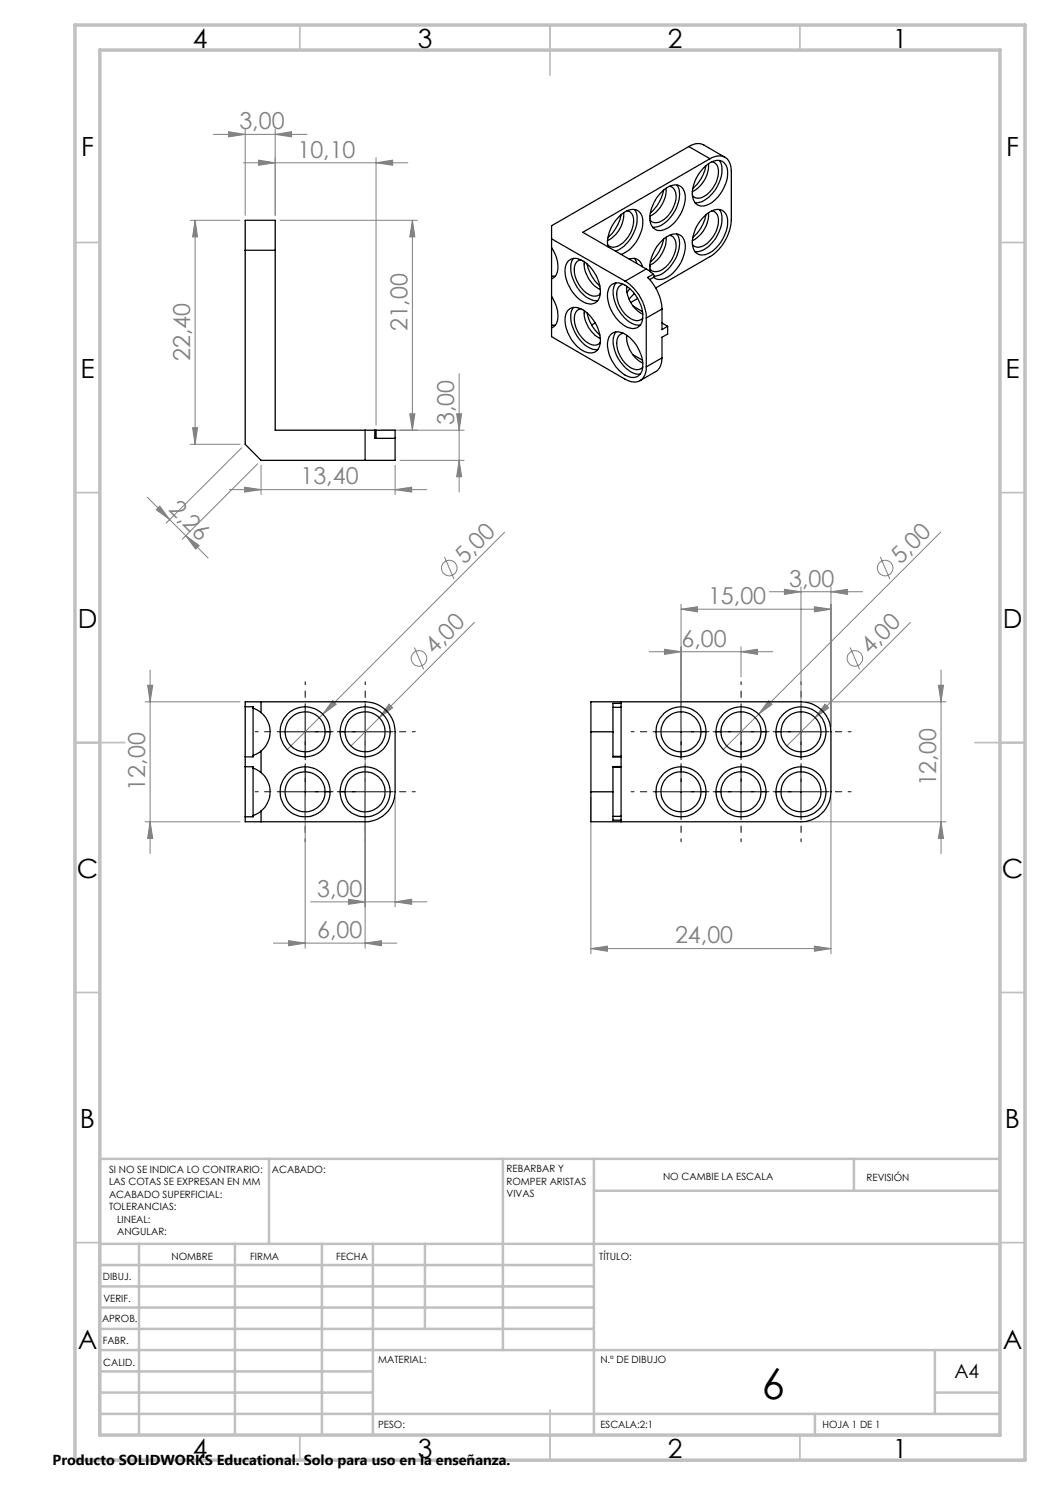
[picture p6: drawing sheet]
<svg xmlns="http://www.w3.org/2000/svg" width="210mm" height="297mm" viewBox="0 0 210 297" stroke-linecap="round" stroke-linejoin="round" font-family="sans-serif">
<g fill="none" stroke="#808080" stroke-width=".2">
<path d="M42.7 26.9h18.7M45.7 26.3l3.3 .6-3.3 .5zM48.7 32.6h32.9M49 25.9v17.2M51.7 32l3.3 .6-3.3 .5zM55 26.9l3.3-.6v1.1zM55 25.9v17.2M75.2 32.6l3.3-.6v1.1zM75.2 31.5v53.6M38 44.1h10M39 44.1l.5 3.3h-1zM39 44.1v44.8"/>
<path d="M56 44.1h27.5M82.5 44.1l.5 3.3h-1zM82.5 44.1v41.9M91.8 74.8v23.6M29.5 99.4l4.4 4.5M38 88.9h10M38.5 85.5h1l-.5 3.4zM45.9 97.9h39.5M48.3 89.6l-15.1 15M48.9 97.4l3.3 .5-3.3 .5zM51.5 92.8l-15.1 15M52.2 93.1v5.8"/>
<path d="M76.2 86h16.6M79 97.9l3.3-.5v1zM79 93.1v5.8M80 92.1h12.8M82 82.8h1l-.5 3.2zM91.3 82.8h1l-.5 3.2zM91.8 92.1l.5 3.3h-1zM32 101.2l1.9 2.7-2.6-2zM33.9 103.9l7.7 7.7M37.1 107.1l2.7 2-.7 .7zM88.9 111.4l1.9 4.4M100.9 106.4l-36.3 36.4"/>
<path d="M153.8 118.4h18.7M156.9 117.9l3.3 .5-3.3 .5zM160.2 117.4v28M166.2 118.4l3.3-.5v1zM166.2 117.4v28M176.1 111.4l1.9 4.4M188.1 106.4l-43.4 43.5M29.5 137.1h1.1l-.6 3.3zM30 134v36.7M82.9 129.5l1.8 4.4M94.9 124.5l-24.7 24.7M129.9 130.3h24.7"/>
<path d="M132.9 129.9l3.3 .4-3.3 .6zM136.2 121.8l3.3-.4v1zM136.2 120.9v24.5M136.2 121.8h30M148.2 130.3l3.3-.4v1zM148.2 129.4v6M162.9 121.4l3.3 .4-3.3 .6zM170 129.5l1.9 4.4M182.1 124.5l-19.1 19M187.7 137.1h1l-.5 3.3zM188.2 134v36.7M29 140.4h19"/>
<path d="M61 159.4v30.2M64.6 142.8l-7.1 7.1M66.5 140.1l.7 .8-2.6 1.9zM73 147.4v42.2M77.8 140.8l.7 .8-2.7 1.9zM79 159.4v22M118.2 159.4v31.3M153.7 140.1l.7 .8-2.7 1.9zM161.2 140.4h28M163 143.5l-5.6 5.7M165 140.8l.7 .8-2.7 1.9zM166.2 159.4v31.3"/>
<path d="M29 164.4h19M30 164.4l.6 3.3h-1.1zM69.7 179.8l3.3 .6-3.3 .5zM161.2 164.4h28M188.2 164.4l.5 3.3h-1zM54.7 188.6h24.7M57.7 188.1l3.3 .5-3.3 .6zM62.1 180.4h23.3M73 188.6l3.3-.5v1.1zM79 180.4l3.3-.6v1.1zM118.2 189.7l3.3-.5v1zM118.2 189.7h48"/>
<path d="M162.9 189.2l3.3 .5-3.3 .5z"/>
<circle cx="89.9" cy="113.6" r="1.56"/>
<circle cx="177" cy="113.6" r="1.56"/>
<circle cx="83.8" cy="131.7" r="1.56"/>
<circle cx="171" cy="131.7" r="1.56"/>
</g>
<g fill="none" stroke="#000" stroke-width=".2" stroke-dasharray="15.2 1.3 1.3 1.3" stroke-dashoffset="14.6">
<path d="M56 158.3h-5M56 146.3h-5M61 153.3v-5M61 141.3v-5M61 151.3v5M66 158.3h5M66 146.3h5M68 158.3h-5M68 146.3h-5M73 153.3v-5M73 141.3v-5M73 151.3v5"/>
<path d="M78 158.3h5M78 146.3h5M131.2 158.3h-5M131.2 146.3h-5M136.2 153.3v-5M136.2 141.3v-5M136.2 151.3v5M141.2 158.3h5M141.2 146.3h5M143.2 146.3h-5M143.2 158.3h-5M148.2 141.3v-5"/>
<path d="M148.2 151.3v5M148.2 153.3v-5M153.2 146.3h5M153.2 158.3h5M155.2 146.3h-5M155.2 158.3h-5M160.2 141.3v-5M160.2 151.3v5M160.2 153.3v-5M165.2 146.3h5M165.2 158.3h5M61 163.3v5"/>
<path d="M73 163.3v5M136.2 163.3v5M148.2 163.3v5M160.2 163.3v5"/>
</g>
<g fill="none" stroke="#000" stroke-width=".2">
<path d="M56 158.4h10M56 146.4h10M61 141.4v10M61 153.3v10.1M68 158.4h10M68 146.4h10M73 141.4v10M73 153.3v10.1M131.2 158.4h10M131.2 146.4h10M136.2 141.4v10M136.2 153.3v10.1"/>
<path d="M143.2 158.4h10M143.2 146.4h10M148.2 141.4v10M148.2 153.3v10.1M155.2 158.4h10M155.2 146.4h10M160.2 141.4v10M160.2 153.3v10.1"/>
</g>
<g fill="none" stroke="#c0c0c0" stroke-width=".35">
<path d="M60 5v5M110 5v10M160 5v5M15 48.5h5M200 48.5h5M15 98.5h5M200 98.5h5M15 148.5h10M195 148.5h10M15 198.5h5M200 198.5h5M15 248.5h5"/>
<path d="M200 248.5h5M60 287v5M110 282v10M160 287v5"/>
</g>
<g fill="none" stroke="#c0c0c0" stroke-width=".5">
<path d="M53.8 231.8v17M100.6 231.8v38.2M118.8 231.8v55.2M118.8 238.2h81.2M170.8 231.8v6.4M200 231.8h-180v55.2M20 248.8h180M20 257.3h98.8M20 253h98.8M27.8 248.8v38.2M47 248.8v38.2M64.4 248.8v38.2"/>
<path d="M74.6 248.8v38.2M85 248.8v17M20 265.8h98.8M20 261.5h98.8M20 278.5h54.6M20 274.3h54.6M20 270h180M187 278.5h13M187 270v12.8M20 282.8h180M163 282.8v4.2"/>
</g>
<path d="M15 5h190v287h-190zM20 10h180v277h-180z" fill="none" stroke="#c0c0c0" stroke-width=".7"/>
<g fill="#808080">
<path d="M77.8 140.8l.7 .8-2.7 1.9z"/>
<path d="M165 140.8l.7 .8-2.7 1.9z"/>
<path d="M55 26.9l3.3-.6v1.1zM45.7 26.3l3.3 .6-3.3 .5z"/>
<path d="M69.7 179.8l3.3 .6-3.3 .5zM79 180.4l3.3-.6v1.1zM57.7 188.1l3.3 .5-3.3 .6zM73 188.6l3.3-.5v1.1zM118.2 189.7l3.3-.5v1zM162.9 189.2l3.3 .5-3.3 .5zM132.9 129.9l3.3 .4-3.3 .6zM148.2 130.3l3.3-.4v1zM136.2 121.8l3.3-.4v1zM162.9 121.4l3.3 .4-3.3 .6zM156.9 117.9l3.3 .5-3.3 .5zM166.2 118.4l3.3-.5v1z"/>
<path d="M48.9 97.4l3.3 .5-3.3 .5zM79 97.9l3.3-.5v1z"/>
<path d="M75.2 32.6l3.3-.6v1.1zM51.7 32l3.3 .6-3.3 .5z"/>
<path d="M66.5 140.1l-1.9 2.7 2.6-1.9zM153.7 140.1l-2 2.7 2.7-1.9z"/>
<path d="M82 82.8h1l-.5 3.2zM82.5 44.1l.5 3.3h-1z"/>
<path d="M29.5 137.1h1.1l-.6 3.3zM30 164.4l.6 3.3h-1.1zM39 44.1l.5 3.3h-1zM38.5 85.5h1l-.5 3.4zM187.7 137.1h1l-.5 3.3zM188.2 164.4l.5 3.3h-1z"/>
<path d="M91.3 82.8h1l-.5 3.2zM91.8 92.1l.5 3.3h-1z"/>
<path d="M32 101.2l1.9 2.7-2.6-2zM37.1 107.1l2.7 2-.7 .7z"/>
</g>
<g fill="none" stroke="#000" stroke-width=".25">
<path d="M132.5 38.2a3.1 3.1 0 0 1 3.6-.9 3.7 3.7 0 0 1 .6 4.3 6.3 6.3 0 0 1-4.8 4.5 2.12 2.12 0 0 1-1.9-2.5 8 8 0 0 1 2.5-5.4zM132.7 38a8.1 8.1 0 0 1-2.6 4.6M133.2 37.7a6 6 0 0 1-3.2 5.5M133.9 37.2a2.05 2.05 0 0 1 1.3 2.7 5.8 5.8 0 0 1-3.8 4.6h-.8l-.6-.5M135.4 37a5.4 5.4 0 0 1-.6 5.5 5.1 5.1 0 0 1-4.3 2.9M137.8 29.3a2.98 2.98 0 0 1 3-.3l4.2 2.5M137.8 29.3l-27.5 15.9v10.2M137.8 29.3l4.2 2.4M140.7 33.6a3.4 3.4 0 0 1 3.7-1.4 2.75 2.75 0 0 1 1.1 3.2 7.3 7.3 0 0 1-4.5 5.7 1.98 1.98 0 0 1-2.5-2.1 7.7 7.7 0 0 1 2.2-5.4zM141.2 33.1a8.3 8.3 0 0 1-2.6 4.6M141.7 32.8a5.8 5.8 0 0 1-3.2 5.5M142 31.7a2.58 2.58 0 0 1 3.8 .6l.4 1.1 .1 .8v9.8a9.4 9.4 0 0 1-4.3 7.3l-10.9 6.3"/>
<path d="M142 31.7l-25.4 14.8 12.7 7.3M142.4 32.3a1.98 1.98 0 0 1 1.3 2.7 5.7 5.7 0 0 1-3.8 4.6h-.8l-.6-.5M143.9 32.1a5 5 0 0 1-.4 5.1 5.8 5.8 0 0 1-4.2 3.4l-.3-.1M49 50.1v-6h6v6M49 50.1v38.8l3.2 3.2h20.8M49 50.1h6M55 50.1v35.9h18M110.3 59.3a5.7 5.7 0 0 1 .9 5.6l-.9 .7M110.3 49.5a5.6 5.6 0 0 1 .9 5.6l-.9 .7M110.3 55.8v9.4M110.3 47.8l14.7 8.4M111.1 55.2h-.8v.6"/>
<path d="M113.7 52.1a2.46 2.46 0 0 1 3.2 .2 7.4 7.4 0 0 1 3 7 2.09 2.09 0 0 1-3.3 1 7.4 7.4 0 0 1-3.5-7.1zM114.7 51.7a5 5 0 0 0 .4 5.1 5.4 5.4 0 0 0 4.5 3.3M116.2 52a1.85 1.85 0 0 0-1.3 2.3 5.6 5.6 0 0 0 3.8 4.9h.8l.6-.5M116.9 52.3a6 6 0 0 0 3.2 5.6M117.4 52.8a8.4 8.4 0 0 0 2.6 4.4M121.6 49.4a7.2 7.2 0 0 1 4.4-7.5 2.09 2.09 0 0 1 2.6 2.5 7.3 7.3 0 0 1-4.4 6.5M122.2 57a2.47 2.47 0 0 1 3.1 .3 7.2 7.2 0 0 1 3 7.2 2.11 2.11 0 0 1-3.3 .7 7.3 7.3 0 0 1-3.4-7.1zM123.2 56.6a4.8 4.8 0 0 0 .1 4.7 6.1 6.1 0 0 0 4.4 3.7h.3M124.2 42.9a8.6 8.6 0 0 1-2.6 4.6M124.6 56.9a2.01 2.01 0 0 0-1.2 2.6 5.7 5.7 0 0 0 3.8 4.6l.8-.1 .6-.4M124.7 42.5a5.9 5.9 0 0 1-3.2 5.6M125 56.2a9.4 9.4 0 0 1 4.3 7.4"/>
<path d="M125.3 57.3a6 6 0 0 0 3.3 5.5M125.4 42.2a1.98 1.98 0 0 1 1.3 2.6 5.8 5.8 0 0 1-3.8 4.6l-1-.1-.4-.4M125.5 57.4l-.2 .2M125.8 51.8a1.95 1.95 0 0 1 2.7 1.5M125.9 57.7l-.5 .8M126.9 58.7l-1.1 1.1M126.9 41.9a5 5 0 0 1-.4 5.1 6.2 6.2 0 0 1-3.4 3.2M126.9 51.7l.5 1M127.5 59.7l-1.3 .8M129.3 53.8l1.3 1.1M129.3 53.8l-4.3 2.4M130.1 54.4a7.2 7.2 0 0 1 4.4-7.6 2.1 2.1 0 0 1 2.6 2.5 7.4 7.4 0 0 1-4.6 6.5h-1.1l-.7-.3"/>
<path d="M130.6 54.9l-1.1 .6a9.7 9.7 0 0 1 2.9 6.3M130.6 54.9l.2 .3-.1 .3M130.7 55.5l-.8 .4M132.7 47.8a8.1 8.1 0 0 1-2.6 4.6M133.2 47.4a6.1 6.1 0 0 1-3.2 5.6M133.9 47.1a2.05 2.05 0 0 1 1.3 2.6 5.8 5.8 0 0 1-3.8 4.6l-1-.1-.4-.4M135.4 46.8a5.3 5.3 0 0 1-.6 5.5 5.5 5.5 0 0 1-4 2.9M141 43.1a2.93 2.93 0 0 1 3.6-.9 3.4 3.4 0 0 1 .7 3.8 7.3 7.3 0 0 1-4.3 4.9 2.02 2.02 0 0 1-2.5-2 7.8 7.8 0 0 1 2.5-5.8zM141.2 42.9a8.6 8.6 0 0 1-2.6 4.6M141.7 42.5a5.9 5.9 0 0 1-3.2 5.6M142.4 42.2a1.98 1.98 0 0 1 1.3 2.6 5.8 5.8 0 0 1-3.8 4.6l-1-.1-.4-.4M143.9 41.9a5 5 0 0 1-.4 5.1 5.4 5.4 0 0 1-4.5 3.3"/>
<path d="M110.3 65.6v1.7l14.7 8.5a2.52 2.52 0 0 0 4.1-1.2l.2-1.2M111.1 65h-.8v.6M113.7 61.9a2.6 2.6 0 0 1 3.5 .5 7.2 7.2 0 0 1 2.7 6.7 2.08 2.08 0 0 1-3.3 1 7.4 7.4 0 0 1-3.5-7.1zM114.7 61.5a5 5 0 0 0 .4 5.1 5.6 5.6 0 0 0 4.1 3.4l.4-.1M116.2 61.8a1.9 1.9 0 0 0-1.3 2.5 5.5 5.5 0 0 0 4 4.7l.7-.1 .5-.4M116.9 62.2a6 6 0 0 0 3.2 5.5M117.4 62.6a8.3 8.3 0 0 0 2.6 4.4M119.1 64.6l-.8 .4M122.2 66.8a2.64 2.64 0 0 1 3.5 .5 7.5 7.5 0 0 1 2.7 6.7 2 2 0 0 1-3.1 1.2 7.4 7.4 0 0 1-3.7-7l.2-.9zM123.2 66.4a4.8 4.8 0 0 0 .1 4.7 6.1 6.1 0 0 0 4.4 3.8l.3-.1M124.6 66.6a2.08 2.08 0 0 0-1.2 2.8 5.7 5.7 0 0 0 3.8 4.5l.8-.1 .6-.4M125.3 67.1a6 6 0 0 0 3.3 5.5"/>
<path d="M126.5 70.9l2 1.1M126.6 61.2l1.9 1.1M129.3 63.6v9.8M132.4 71.6a3.1 3.1 0 0 1-1.3 2.7l-3.1 1.8M132.4 61.8l-3.1 1.8M132.4 61.8v4.1l1.1-.6M132.4 71.6l-3.1 1.8M132.4 64.6l1.1 .7M133.5 65.3v1.5l-1.1 .6v4.2M73 86h2M73 86v6.1M75 86v1.7h4"/>
<path d="M75 86h.2M75.2 86h3.8v6.1h-6M75.2 86v1.7M49 141.4v-1h24a6 6 0 0 1 6 6v12a6 6 0 0 1-6 6h-24v-1M49 153.3v10.1M49 141.4v10M49 141.4h1.6v10h-1.6M49 153.3h1.6v10.1h-1.6M49 151.4v1.9M50.6 141.6l1.6 .9M50.6 153.6l1.6 .9M52.2 154.5a5 5 0 0 1 0 7.7"/>
<path d="M52.2 142.5a5 5 0 0 1 0 7.7M52.2 150.2l-1.6 .9M52.2 140.4v2.1M52.2 150.2v4.3M118.2 146.4v-6h42a6 6 0 0 1 6 6v12a6 6 0 0 1-6 6h-42v-6M118.2 158.4h4.4M118.2 146.4h4.4M118.2 146.4v12M122.6 158.4v5.6h1.6M122.6 153.5h1.6M122.6 146.4v5h1.6M122.6 151.3h1.6"/>
<path d="M122.6 141.5h1.6M124.2 140.7h-1.6v5.7M124.2 140.4v.3M124.2 140.7v.8M124.2 141.5v9.8M124.2 153.5v9.8M124.2 153.3h-1.6v5.1M124.2 151.3v2.2M52.2 162.2l-.6 .5-1 .4M52.2 162.2v2.2M122.6 163.3h1.6M124.2 164v.4"/>
<path d="M124.2 163.3v.7"/>
<circle cx="61" cy="146.4" r="4"/>
<circle cx="61" cy="158.4" r="4"/>
<circle cx="61" cy="146.4" r="5"/>
<circle cx="61" cy="158.3" r="5"/>
<circle cx="73" cy="146.4" r="4"/>
<circle cx="73" cy="158.4" r="4"/>
<circle cx="73" cy="146.4" r="5"/>
<circle cx="73" cy="158.4" r="5"/>
<circle cx="136.2" cy="146.4" r="5"/>
<circle cx="136.2" cy="158.4" r="5"/>
<circle cx="136.2" cy="146.4" r="4"/>
<circle cx="136.2" cy="158.4" r="4"/>
<circle cx="148.2" cy="146.4" r="5"/>
<circle cx="148.2" cy="158.4" r="5"/>
<circle cx="148.2" cy="146.4" r="4"/>
<circle cx="148.2" cy="158.4" r="4"/>
<circle cx="160.2" cy="146.4" r="5"/>
<circle cx="160.2" cy="158.4" r="5"/>
<circle cx="160.2" cy="146.4" r="4"/>
<circle cx="160.2" cy="158.4" r="4"/>
</g>
<text font-size="8.5" x="152.3" y="279.7">6</text>
<g font-size="5.3">
<text x="38.5" y="9.5">4</text>
<text x="83.5" y="9.5">3</text>
<text x="133.6" y="9.5">2</text>
<text x="178.6" y="9.5">1</text>
<text x="16.2" y="31.3">F</text>
<text x="201.2" y="31.3">F</text>
<text x="16.1" y="75.5">E</text>
<text x="201.1" y="75.5">E</text>
<text x="15.5" y="125.5">D</text>
<text x="200.5" y="125.5">D</text>
<text x="15.4" y="175.5">C</text>
<text x="200.4" y="175.5">C</text>
<text x="16" y="225.5">B</text>
<text x="201" y="225.5">B</text>
<text x="15.5" y="269.8">A</text>
<text x="200.5" y="269.8">A</text>
<text x="38.5" y="291.5">4</text>
<text x="83.5" y="291.5">3</text>
<text x="133.6" y="291.5">2</text>
<text x="178.6" y="291.5">1</text>
</g>
<g font-size="4.7" fill="#808080">
<text x="47.9" y="25.8">3,00</text>
<text x="59.5" y="31.5">10,10</text>
<text x="81.5" y="66.3" transform="rotate(-90 81.5 66.3)">21,00</text>
<text x="38" y="72.3" transform="rotate(-90 38 72.3)">22,40</text>
<text x="90.8" y="85.1" transform="rotate(-90 90.8 85.1)">3,00</text>
<text x="60.1" y="96.9">13,40</text>
<text x="33.6" y="102.1" transform="rotate(45 33.6 102.1)">2,26</text>
<text x="92.9" y="113" transform="rotate(-45 92.9 113)">5,00</text>
<text x="180.1" y="113" transform="rotate(-45 180.1 113)">5,00</text>
<text x="157.9" y="117.3">3,00</text>
<text x="141.6" y="120.8">15,00</text>
<text x="86.8" y="131.1" transform="rotate(-45 86.8 131.1)">4,00</text>
<text x="136.3" y="129.3">6,00</text>
<text x="174" y="131.1" transform="rotate(-45 174 131.1)">4,00</text>
<text x="29" y="158.1" transform="rotate(-90 29 158.1)">12,00</text>
<text x="187.2" y="157.3" transform="rotate(-90 187.2 157.3)">12,00</text>
<text x="63.4" y="179.3">3,00</text>
<text x="63.4" y="187.6">6,00</text>
<text x="135" y="188.7">24,00</text>
</g>
<text font-size="3.9" x="190.9" y="275.5">A4</text>
<text font-size="2.9" x="10.5" y="292.9">Producto SOLIDWORKS Educational. Solo para uso en la enseñanza.</text>
<g font-size="2">
<text x="21.8" y="234.6">SI NO SE INDICA LO CONTRARIO:</text>
<text x="21.8" y="237.1">LAS COTAS SE EXPRESAN EN MM</text>
<text x="21.8" y="239.6">ACABADO SUPERFICIAL:</text>
<text x="54.4" y="234.6">ACABADO:</text>
<text x="101.3" y="234.5">REBARBAR Y</text>
<text x="101.3" y="237">ROMPER ARISTAS</text>
<text x="101.3" y="239.5">VIVAS</text>
<text x="132.6" y="236">NO CAMBIE LA ESCALA</text>
<text x="173.3" y="236.2">REVISIÓN</text>
<text x="21.8" y="242.1">TOLERANCIAS:</text>
<text x="23.4" y="244.6">LINEAL:</text>
<text x="23.4" y="247.1">ANGULAR:</text>
<text x="34.3" y="252">NOMBRE</text>
<text x="50" y="251.9">FIRMA</text>
<text x="67.2" y="251.9">FECHA</text>
<text x="119.9" y="251.9">TÍTULO:</text>
<text x="20.6" y="256.1">DIBUJ.</text>
<text x="20.7" y="260.3">VERIF.</text>
<text x="20.4" y="264.4">APROB.</text>
<text x="20.5" y="268.8">FABR.</text>
<text x="20.7" y="273.1">CALID.</text>
<text x="75.6" y="272.5">MATERIAL:</text>
<text x="120.1" y="272.5">N.º DE DIBUJO</text>
<text x="75.6" y="285.5">PESO:</text>
<text x="120.1" y="285.6">ESCALA:2:1</text>
<text x="164.5" y="285.6">HOJA 1 DE 1</text>
</g>
</svg>
